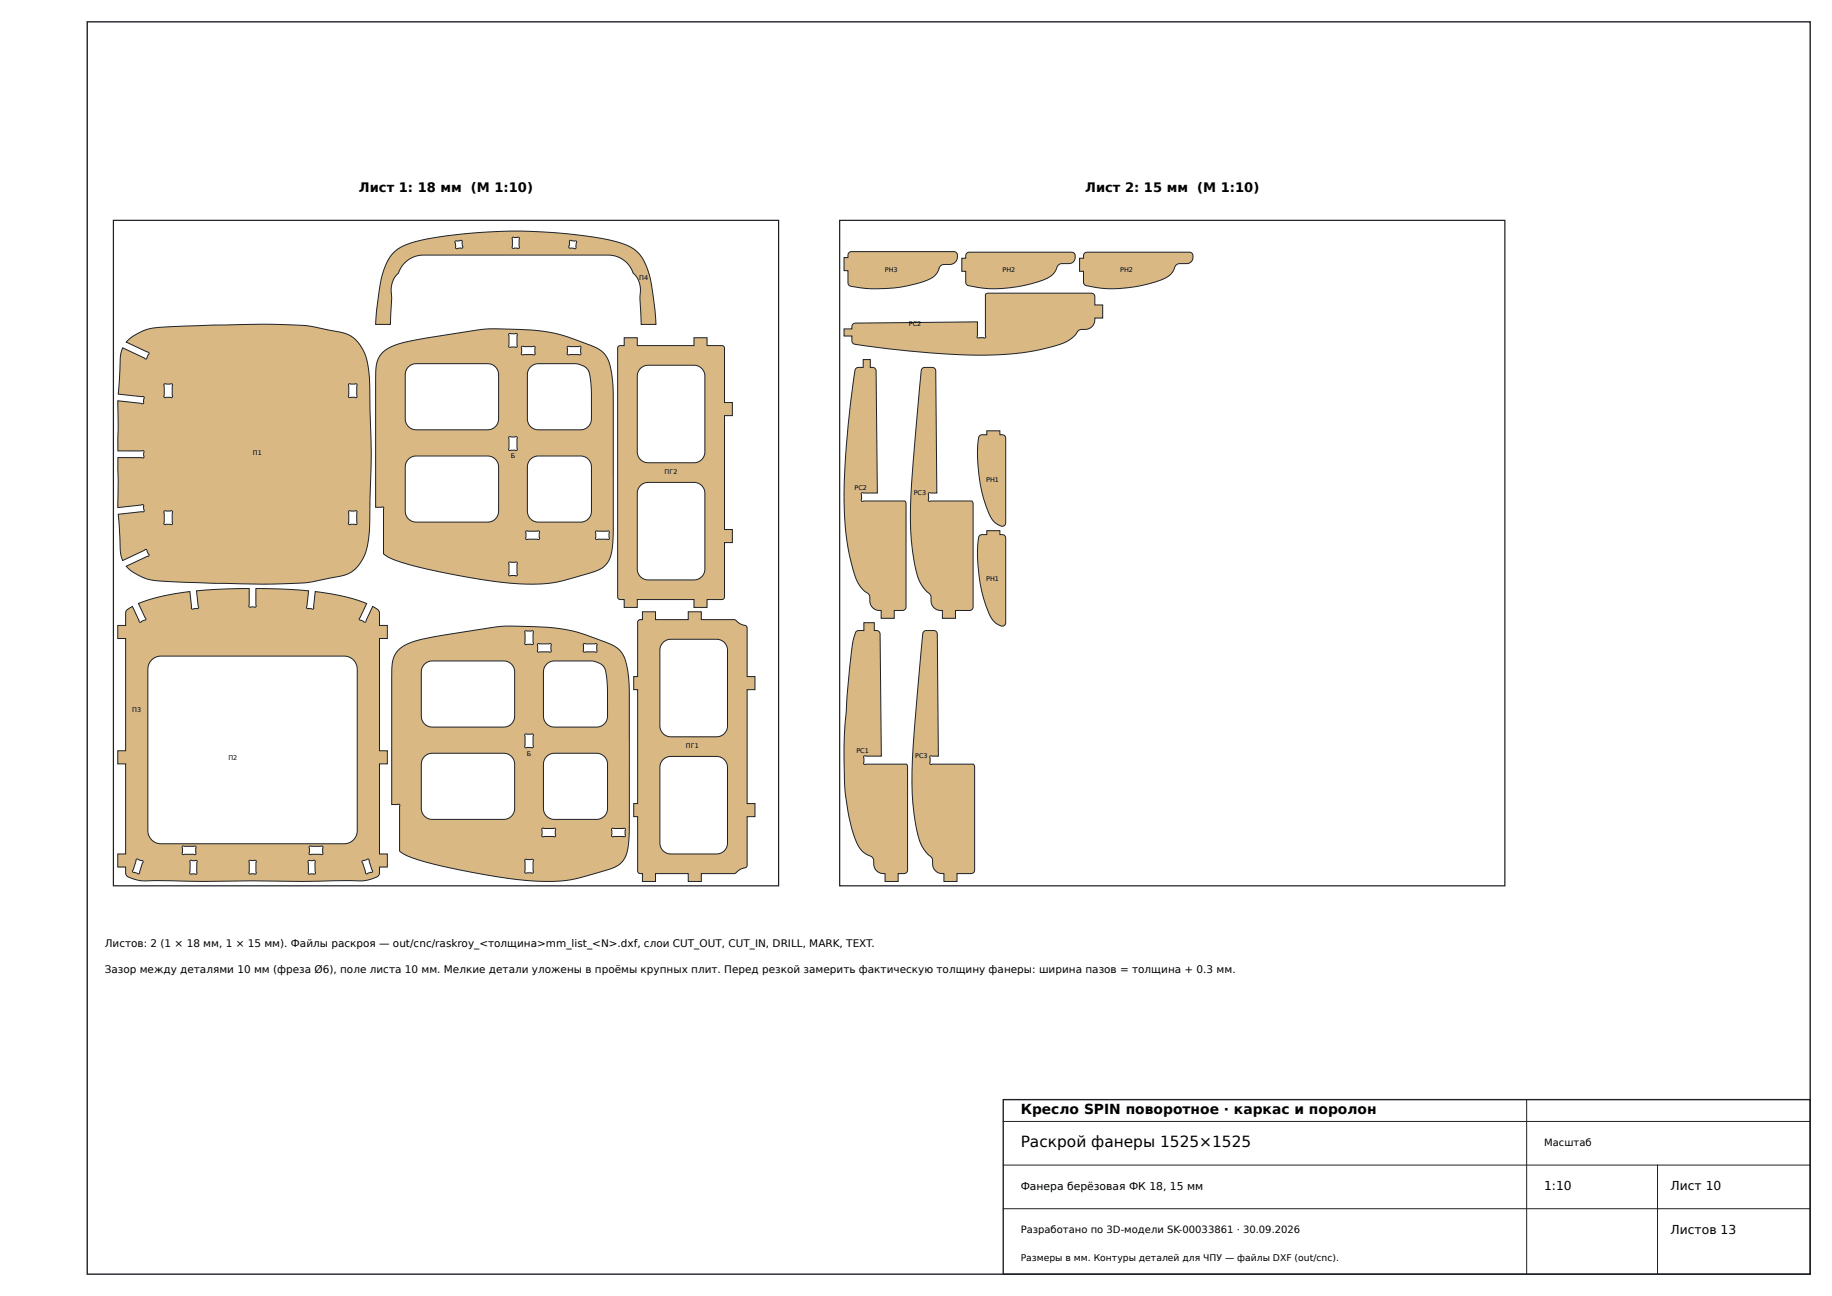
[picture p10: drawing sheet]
<svg xmlns="http://www.w3.org/2000/svg" width="420mm" height="297mm" viewBox="0 0 420 297" stroke-linecap="round" stroke-linejoin="round" font-family="sans-serif">
<path d="M20 5h395v287h-395zM230 252h185v40h-185z" fill="none" stroke="#1d2126" stroke-width=".32"/>
<path d="M230 257h185M350 252v40M230 277h185M230 267h185M380 267v25" fill="none" stroke="#1d2126" stroke-width=".23"/>
<path d="M26 50.5h152.5v152.5h-152.5z" fill="none" stroke="#1d2126" stroke-width=".28"/>
<g fill="#d9b884" stroke="#1d2126" stroke-width=".23">
<path d="M29.1 139.8l1.3-.8 1.5 3.4 .3 .2 1.2-.5 .1-.3-1.8-3.5 2.8-1 3.6-.9 5.4-.8 .4 3.7 .3 .3 1.2-.1 .1-.3-.5-3.8 6.8-.4 5.3-.1-.1 4 .3 .3h1.2l.2-.3v-4h2.3l9.8 .5-.5 3.8 .2 .3 1.2 .1 .2-.2 .4-3.8 5.4 .8 4.4 1.2 2 .7-1.8 3.5 .1 .3 1.2 .5 .3-.2 1.5-3.4 1.3 .8 .3 .7v2.8h1.8v3h-1.8v25.8h1.8v3h-1.8v20.6h1.8v3h-1.8v1.5l-.3 .5-2.2 .9-1.7 .3-36.4 .1-13.4-.1-1.7-.3-1.9-.7-.6-.7v-1.5h-1.8v-3h1.8v-20.6h-1.8v-3h1.8v-25.8h-1.8v-3h1.8v-2.8z"/>
<path d="M29.3 78a11.5 11.5 0 0 1 7.6-3l12.3-.5a211.5 211.5 0 0 1 17-.1 26.3 26.3 0 0 1 6.4 .6l5.4 1.1a7.9 7.9 0 0 1 6.2 6.9l.5 3.6 .1 7.4a177.7 177.7 0 0 1 0 20.3v5.4a24.6 24.6 0 0 1-1 6.9 7.5 7.5 0 0 1-5.8 5.5l-5.4 1a29.7 29.7 0 0 1-7.4 .7l-4.9 .1-14.8-.4a56 56 0 0 1-11.7-.8 10.6 10.6 0 0 1-4.9-2.9l5.1-2.3 .2-.3-.5-1.1-.3-.2-5.3 2.6-.5-2.2-.5-8.4 5.7-.6 .3-.2-.2-1.3-.2-.2-5.7 .7v-11.4l5.7 .1 .3-.3v-1.2l-.2-.2h-5.8v-11.5l5.7 .7 .2-.1 .2-1.2-.3-.3-5.7-.6 .5-8.4 .4-1.8 .1-.4 5.3 2.6 .2-.1 .6-1.2-.2-.3-5.1-2.3z"/>
<path d="M87.7 80.8a11.6 11.6 0 0 1 5.8-2.5l16.8-2.8 2.8-.2 6 .2 4.2 .3 4 .6 2.8 .8 7 2.7a5.4 5.4 0 0 1 2.5 3.2 24 24 0 0 1 1 7.1v30.2l-.2 5.2a5.5 5.5 0 0 1-4 5.3l-5.7 1.7a30.9 30.9 0 0 1-11.7 1.2 147.7 147.7 0 0 1-26.9-4.9l-2.3-.8-1.9-1.2 .1-10.5-.3-.2h-1.6v-31a6 6 0 0 1 1.6-4.4z"/>
<path d="M91.4 148.9a11.6 11.6 0 0 1 5.8-2.5l16.8-2.8 2.8-.1 6 .1 4.2 .3 3.9 .6 2.9 .8 7 2.7a5.4 5.4 0 0 1 2.5 3.2 24 24 0 0 1 1 7.1v30.2l-.2 5.2a5.5 5.5 0 0 1-4 5.4l-5.7 1.7a30.9 30.9 0 0 1-11.7 1.1 147.7 147.7 0 0 1-26.9-4.9l-2.3-.8-1.9-1.2 .1-10.5-.3-.2-1.6 .1v-31.1a6 6 0 0 1 1.6-4.4z"/>
<path d="M147.3 140.2h3v1.8h7.5v-1.8h3v1.8h7.6l1.6 1.1a1.33 1.33 0 0 1 1.2 .6l.1 11.3h1.8v3h-1.8v26.1h1.8v3h-1.8l-.1 11.4a1.33 1.33 0 0 1-1.2 .6l-1.6 1.1h-7.6v1.8h-3v-1.8h-7.5v1.8h-3v-1.8h-.5a.6 .6 0 0 1-.6-.6v-12.5h-.9v-3h.9v-26.1h-.9v-3h.9v-12.4a.6 .6 0 0 1 .6-.6h.5z"/>
<path d="M143.1 77.4h3v1.8h13v-1.8h3v1.8h3.4a.6 .6 0 0 1 .6 .6v12.5h1.8v2.9h-1.8v26.2h1.8v3h-1.8v12.4a.6 .6 0 0 1-.6 .6h-3.4v1.8h-3v-1.8h-13v1.8h-3v-1.8h-.9a.6 .6 0 0 1-.6-.6v-57a.6 .6 0 0 1 .6-.6h.9z"/>
<path d="M90.3 57.8a13.3 13.3 0 0 1 7-2.9 111.7 111.7 0 0 1 44.1 .5 8.5 8.5 0 0 1 6.7 5.3l.8 2.4 .4 2.1 .9 5.9 .2 3.2h-3.4l-.3-5.9 .1-1.4a5.1 5.1 0 0 0-1.7-4.4 6 6 0 0 0-5.6-4.1h-42.4a6.3 6.3 0 0 0-5.9 4.2l-.3 .4a5.5 5.5 0 0 0-1.2 3.9l.1 1.4-.3 5.9h-3.4l.2-3.2 .6-4.3a15.9 15.9 0 0 1 3.4-9z"/>
<path d="M36 156.4l.6-.4 .8-.1h32a2 2 0 0 1 2 2v32a2 2 0 0 1-2 2h-32a2 2 0 0 1-2-2v-32l.2-.8z"/>
</g>
<g fill="#fff" stroke="#1d2126" stroke-width=".23">
<path d="M34.8 151.2a3 3 0 0 1 2.1-.8h42a3 3 0 0 1 3 3v37a3 3 0 0 1-3 3h-42a3 3 0 0 1-3-3v-37a3 3 0 0 1 .9-2.2z"/>
<path d="M43.6 197.2h1.3l.3 .1v2.8l-.2 .2h-1.2l-.3-.1z"/>
<path d="M31.3 196.9h.3l1 .3 .2 .2-.8 2.7-.2 .2-1.2-.4-.2-.2z"/>
<path d="M41.8 193.9h3l.2 .3-.1 1.5-.2 .2-2.8-.1-.2-.2z"/>
<path d="M70.7 197.2l1.3-.1 .2 .2 .1 2.7-.1 .3-1.3 .1-.2-.2z"/>
<path d="M57.1 197.2l1.4-.1 .2 .2 .1 2.7-.2 .3h-1.2l-.3-.1z"/>
<path d="M83.1 197.3l1.1-.4h.3l.9 2.6v.3l-1.2 .5-.3-.1-.9-2.6z"/>
<path d="M70.9 193.9h3l.2 .3-.1 1.5-.2 .2-2.8-.1-.2-.2z"/>
<path d="M80 117.1l1.6-.1 .2 .2 .1 2.7-.2 .3h-1.5l-.3-.1z"/>
<path d="M80 88l1.6-.1 .2 .2 .1 2.7-.2 .3h-1.5l-.3-.1z"/>
<path d="M37.6 117.1l1.7-.1 .2 .2 .1 2.7-.2 .3h-1.5l-.3-.1z"/>
<path d="M37.6 88l1.7-.1 .2 .2 .1 2.7-.2 .3h-1.5l-.3-.1z"/>
<path d="M136.6 121.7h3l.1 .2v1.6l-.3 .2-2.7-.1-.2-.2z"/>
<path d="M130.1 79.4h3l.1 .2v1.6l-.3 .1h-2.7l-.2-.3z"/>
<path d="M120.6 121.7h3l.1 .2v1.6l-.3 .2-2.7-.1-.2-.2z"/>
<path d="M119.6 79.4h3l.1 .2v1.6l-.3 .1h-2.7l-.2-.3z"/>
<path d="M116.7 128.9l1.6-.1 .3 .1v2.8l-.1 .2-1.6 .1-.3-.2z"/>
<path d="M116.7 100.1l1.6-.1 .3 .2v2.8l-.1 .2-1.6 .1-.3-.2z"/>
<path d="M116.7 76.5l1.6-.1 .3 .2v2.7l-.1 .3h-1.6l-.3-.1z"/>
<path d="M121.6 105.2l.8-.5 1-.2h9.7a2.5 2.5 0 0 1 2.5 2.5v10.2a2.5 2.5 0 0 1-2.5 2.5h-9.7a2.5 2.5 0 0 1-2.5-2.5v-10.2l.2-1z"/>
<path d="M121.6 84.1l.6-.4 .9-.3 8.8-.1a3.2 3.2 0 0 1 3.4 3l.3 2.6v7.1a2.5 2.5 0 0 1-2.5 2.5h-9.7a2.5 2.5 0 0 1-2.5-2.5v-10.2l.2-.9z"/>
<path d="M93.6 105.2l.8-.5 1-.2h16.4a2.5 2.5 0 0 1 2.5 2.5v10.2a2.5 2.5 0 0 1-2.5 2.5h-16.4a2.5 2.5 0 0 1-2.5-2.5v-10.2l.2-1z"/>
<path d="M93.6 84.1l.8-.6 1-.2h16.4a2.5 2.5 0 0 1 2.5 2.5v10.2a2.5 2.5 0 0 1-2.5 2.5h-16.4a2.5 2.5 0 0 1-2.5-2.5v-10.2l.2-.9z"/>
<path d="M140.3 189.9l2.9-.1 .2 .3v1.5l-.3 .2-2.8-.1-.1-.2z"/>
<path d="M133.8 147.6l2.9-.1 .2 .3v1.5l-.3 .2-2.8-.1-.1-.2z"/>
<path d="M124.3 189.9l2.9-.1 .2 .3v1.5l-.3 .2-2.8-.1-.1-.2z"/>
<path d="M123.3 147.6l2.9-.1 .2 .3v1.5l-.3 .2-2.8-.1-.1-.2z"/>
<path d="M120.4 197l1.6-.1 .3 .2v2.7l-.2 .3h-1.5l-.3-.1z"/>
<path d="M120.4 168.3l1.6-.1 .3 .1v2.8l-.2 .2-1.5 .1-.3-.2z"/>
<path d="M120.4 144.6l1.6-.1 .3 .2v2.7l-.2 .3h-1.5l-.3-.1z"/>
<path d="M125.3 173.4l.8-.6 1-.2h9.7a2.5 2.5 0 0 1 2.5 2.5v10.2a2.5 2.5 0 0 1-2.5 2.5h-9.7a2.5 2.5 0 0 1-2.5-2.5v-10.2l.2-.9z"/>
<path d="M125.3 152.2l.8-.5 .7-.2h8.8a3.2 3.2 0 0 1 3.4 2.9l.2 2.7 .1 7a2.5 2.5 0 0 1-2.5 2.5h-9.7a2.5 2.5 0 0 1-2.5-2.5v-10.1l.2-1z"/>
<path d="M97.3 173.4l.8-.6 1-.2h16.4a2.5 2.5 0 0 1 2.5 2.5v10.2a2.5 2.5 0 0 1-2.5 2.5h-16.4a2.5 2.5 0 0 1-2.5-2.5v-10.2l.2-.9z"/>
<path d="M97.3 152.2l.8-.5 1-.2h16.4a2.5 2.5 0 0 1 2.5 2.5v10.1a2.5 2.5 0 0 1-2.5 2.5h-16.4a2.5 2.5 0 0 1-2.5-2.5v-10.1l.2-1z"/>
<path d="M152 174.1a2.5 2.5 0 0 1 1.8-.7h10.5a2.5 2.5 0 0 1 2.5 2.5v17.3a2.5 2.5 0 0 1-2.5 2.5h-10.5a2.5 2.5 0 0 1-2.5-2.5v-17.3a2.5 2.5 0 0 1 .7-1.8z"/>
<path d="M152 147.2a2.5 2.5 0 0 1 1.8-.7h10.5a2.5 2.5 0 0 1 2.5 2.5v17.3a2.5 2.5 0 0 1-2.5 2.5h-10.5a2.5 2.5 0 0 1-2.5-2.5v-17.3a2.5 2.5 0 0 1 .7-1.8z"/>
<path d="M146.8 111.3a2.5 2.5 0 0 1 1.8-.8h10.5a2.5 2.5 0 0 1 2.5 2.6v17.3a2.5 2.5 0 0 1-2.5 2.5h-10.5a2.5 2.5 0 0 1-2.5-2.5v-17.3a2.5 2.5 0 0 1 .7-1.8z"/>
<path d="M146.8 84.4a2.5 2.5 0 0 1 1.8-.7h10.5a2.5 2.5 0 0 1 2.5 2.5v17.4a2.5 2.5 0 0 1-2.5 2.5h-10.5a2.5 2.5 0 0 1-2.5-2.5v-17.4a2.5 2.5 0 0 1 .7-1.8z"/>
<path d="M104.4 55.3l1.5-.2 .2 1.7-1.6 .1z"/>
<path d="M130.6 55.1l1.5 .2-.1 1.6-1.6-.1z"/>
<path d="M117.5 54.4h1.3l.3 .1v2.1l-.2 .3h-1.2l-.3-.1z"/>
</g>
<path d="M192.5 50.5h152.5v152.5h-152.5z" fill="none" stroke="#1d2126" stroke-width=".28"/>
<g fill="#d9b884" stroke="#1d2126" stroke-width=".23">
<path d="M198 142.7h2.4v1.8h.6a.8 .8 0 0 1 .8 .8l.3 28-3.9-.1-.2 .3v1.4l.3 .3 9.5-.1 .2 .3 .1 24a.8 .8 0 0 1-.8 .8h-1.4v1.8h-3v-1.8l-1-.1-1-.6-.5-.9-.1-1.5-.2-.5-2.1-1.3-1.3-1.5-1.3-3.3-.7-3.2-1-7.1-.2-6.2 .1-5.8 1.2-15.1 .6-5.4 .7-2.5a.81 .81 0 0 1 .7-.7h1.2z"/>
<path d="M197.9 82.4h1.6v1.8h.6a.8 .8 0 0 1 .8 .8l.2 28-3.5-.1-.2 .3v1.4l.3 .3 9.7-.1 .3 .3v24a.8 .8 0 0 1-.8 .8h-1.9v1.8h-3v-1.8l-1.2-.2-.9-.6-.4-.9-.1-1.3a1.25 1.25 0 0 0-.8-1.1l-1.1-1-.9-1.4-.7-1.7-.7-2.6-1.2-6-.5-7.9 .1-5.6 .4-7.2 1.7-15.1 .4-2.7 .5-.4h1.3z"/>
<path d="M193.5 75.4h1.8v-.6a.8 .8 0 0 1 .8-.8l28-.2-.1 3.5 .3 .2h1.4l.3-.3-.1-9.7 .3-.3h24a.8 .8 0 0 1 .8 .8v1.9h1.8v3h-1.8l-.2 1.2-.6 .9-.9 .4-1.3 .1a1.25 1.25 0 0 0-1.1 .8l-1 1.1-1.4 .9-1.7 .7-4.2 1.1-2.8 .5-4.3 .5-8.8 .3-6.6-.3-7.6-.6-12.5-1.6-.6-.5-.1-1.4h-1.8z"/>
<path d="M211.5 84.4l.5-.2h1.7a.8 .8 0 0 1 .8 .8l.3 28h-1.9l-.1 1.7 .3 .2 9.7-.1 .2 .3 .1 24a.8 .8 0 0 1-.8 .8h-3.3v1.8h-3v-1.8l-1.3-.2-.9-.9-.3-.7-.2-1.7-1.3-1.4-1-1.5-.7-1.8-.5-2-.6-3.3-.4-4.8v-8l2-24.7 .4-4z"/>
<path d="M211.8 144.7l.5-.2h1.8a.8 .8 0 0 1 .8 .8l.2 28h-1.9v1.7l.3 .2 9.6-.1 .3 .3v24a.8 .8 0 0 1-.8 .8h-3.2v1.8h-3v-1.8l-1.3-.2-1-.9-.3-.7-.1-1.7-1.4-1.4-1-1.5-.7-1.8-.5-2-.5-3.3-.5-4.8 .1-8 2-24.7 .4-4z"/>
<path d="M193.5 59h.9v-.5a.8 .8 0 0 1 .8-.8h23.5a.91 .91 0 0 1 .8 1.2l-.2 .8-.7 .7-.7 .2h-1.6l-.6 .2-1.3 2.3-.7 .6-1.3 .6-2.5 .8-3.3 .7-5.8 .4-3.5-.2-2.2-.4-.5-.2-.2-.6v-2.8h-.9z"/>
<path d="M221.6 58l.6-.2h23.5a.91 .91 0 0 1 .8 1.2l-.2 .8-.7 .5-2.3 .1-.6 .3-.9 1.7-1 1-1.6 .8-2.7 .8-4.9 .9-3.5 .3-2.5-.1-3.3-.6a.84 .84 0 0 1-.9-.8v-2.5h-.9v-3h.9v-.8z"/>
<path d="M248.6 58l.6-.2h23.5a.91 .91 0 0 1 .8 1.2l-.2 .8-.7 .5-2.3 .1-.6 .3-.9 1.7-1 1-1.6 .8-2.7 .8-4.9 .9-3.5 .3-2.5-.1-3.3-.6a.84 .84 0 0 1-.9-.8v-2.5h-.9v-3h.9v-.8z"/>
<path d="M224.6 122.8l.4-.3h1.2v-.9h3v.9h.6a.8 .8 0 0 1 .8 .8v19.4a.8 .8 0 0 1-1.2 .7l-1.2-.7-1-1.2-1.2-2.7-.9-3.3-.6-3.5-.4-4.4 .1-2.9 .1-1.5z"/>
<path d="M224.6 99.9l.4-.3h1.2v-.9h3v.9h.6a.8 .8 0 0 1 .8 .8v19.4a.8 .8 0 0 1-1.2 .7l-1.2-.7-1-1.2-1.2-2.7-.9-3.3-.6-3.5-.4-4.4 .1-2.8 .1-1.6z"/>
</g>
<text font-size="3.5" x="234" y="262.9">Раскрой фанеры 1525×1525</text>
<text font-size="3.2" x="234" y="255.3">Кресло SPIN поворотное · каркас и поролон</text>
<g font-size="3">
<text x="82.3" y="44">Лист 1: 18 мм (М 1:10)</text>
<text x="248.8" y="44">Лист 2: 15 мм (М 1:10)</text>
</g>
<g font-size="2.8">
<text x="354" y="272.7">1:10</text>
<text x="383" y="272.7">Лист 10</text>
<text x="383" y="282.7">Листов 13</text>
</g>
<text font-size="2.5" x="234" y="272.7">Фанера берёзовая ФК 18, 15 мм</text>
<g font-size="2.4">
<text x="24" y="217">Листов: 2 (1 × 18 мм, 1 × 15 мм). Файлы раскроя — out/cnc/raskroy_&lt;толщина&gt;mm_list_&lt;N&gt;.dxf, слои CUT_OUT, CUT_IN, DRILL, MARK, TEXT.</text>
<text x="24" y="223">Зазор между деталями 10 мм (фреза Ø6), поле листа 10 мм. Мелкие детали уложены в проёмы крупных плит. Перед резкой замерить фактическую толщину фанеры: ширина пазов = толщина + 0.3 мм.</text>
</g>
<g font-size="2.3">
<text x="354" y="262.6">Масштаб</text>
<text x="234" y="282.6">Разработано по 3D-модели SK-00033861 · 30.09.2026</text>
</g>
<text font-size="2.1" x="234" y="289.1">Размеры в мм. Контуры деталей для ЧПУ — файлы DXF (out/cnc).</text>
<g font-size="1.5">
<text x="146.5" y="64.1">П4</text>
<text x="202.9" y="62.3">РН3</text>
<text x="229.8" y="62.3">РН2</text>
<text x="256.8" y="62.3">РН2</text>
<text x="208.4" y="74.7">РС2</text>
<text x="58" y="104.3">П1</text>
<text x="117.1" y="105">Б</text>
<text x="152.4" y="108.7">ПГ2</text>
<text x="195.9" y="112.2">РС2</text>
<text x="209.5" y="113.3">РС3</text>
<text x="226.1" y="110.3">РН1</text>
<text x="226.1" y="133.2">РН1</text>
<text x="30.3" y="163.1">П3</text>
<text x="120.8" y="173.1">Б</text>
<text x="157.3" y="171.5">ПГ1</text>
<text x="196.3" y="172.5">РС1</text>
<text x="209.8" y="173.6">РС3</text>
<text x="52.4" y="174.2">П2</text>
</g>
</svg>
